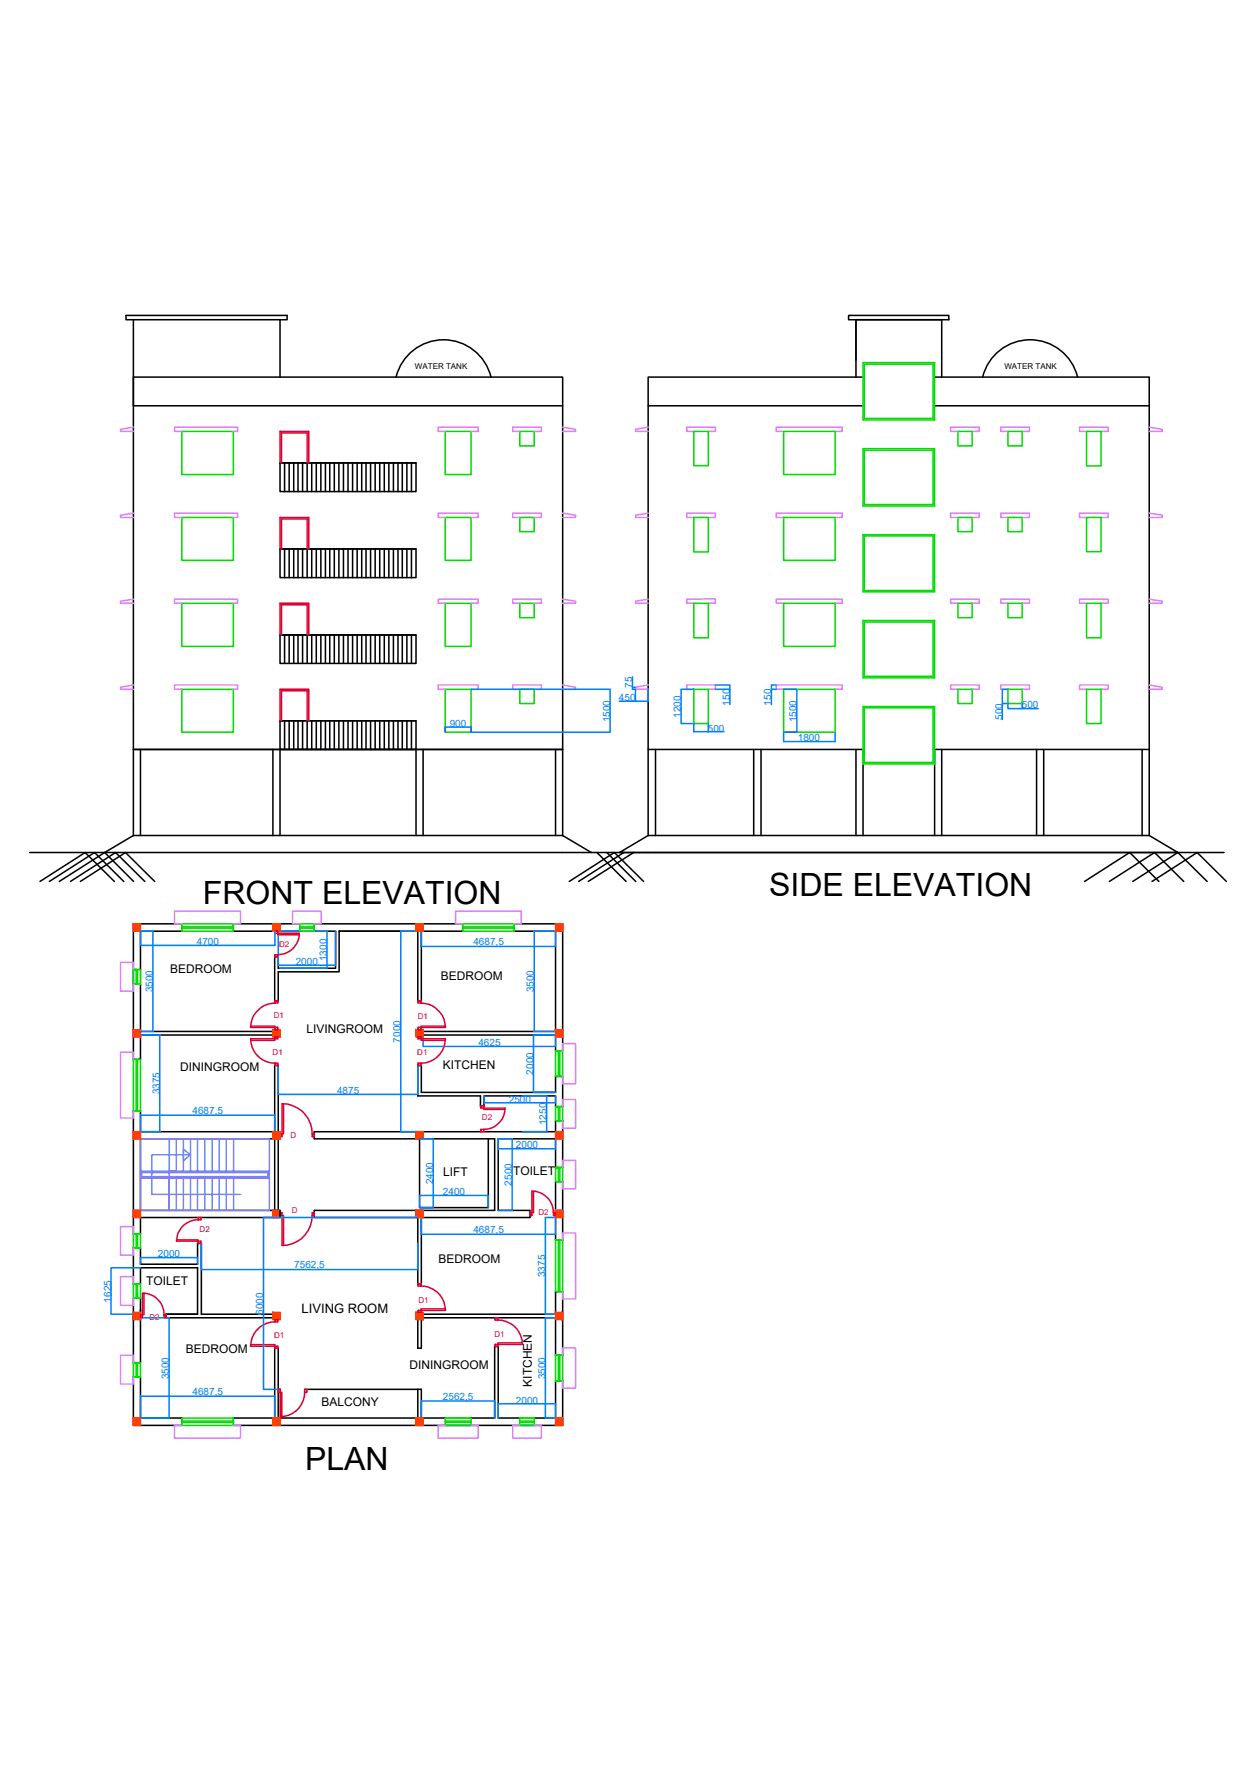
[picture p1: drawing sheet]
<svg xmlns="http://www.w3.org/2000/svg" width="210mm" height="297mm" viewBox="0 0 210 297" stroke-linecap="round" stroke-linejoin="round" font-family="sans-serif">
<!-- layer: WALL -->
<g fill="none" stroke="#000" stroke-width=".25">
<path d="M22.3 53.3h-1.3v-.7h26.9v.7h-1.2M46.7 53.3h-24.4v14.4h71.6M46.7 53.3v9.6M141.6 52.6h16.7v.7h-16.7zM142.8 53.3v9.6M46.7 77.2h22.7v4.8h-22.7zM46.7 77.2h22.7M47.5 77.2v4.8M48.2 77.2v4.8M49 77.2v4.8M49.7 77.2v4.8M50.5 77.2v4.8"/>
<path d="M51.3 77.2v4.8M52 77.2v4.8M52.8 77.2v4.8M53.5 77.2v4.8M54.3 77.2v4.8M55 77.2v4.8M55.8 77.2v4.8M56.5 77.2v4.8M57.3 77.2v4.8M58.1 77.2v4.8M58.8 77.2v4.8M59.6 77.2v4.8"/>
<path d="M60.4 77.2v4.8M61.1 77.2v4.8M61.8 77.2v4.8M62.6 77.2v4.8M63.4 77.2v4.8M64.1 77.2v4.8M64.9 77.2v4.8M65.6 77.2v4.8M66.1 62.9a8.1 8.1 0 0 1 7.9-6.2 8.1 8.1 0 0 1 7.9 6.2M66.4 77.2v4.8M67.1 77.2v4.8M67.9 77.2v4.8"/>
<path d="M68.7 77.2v4.8M108.1 67.7h35.9M142.8 60v-6.7h14.3v9.6M144 62.9h-35.9v76.4M155.9 62.9h35.9v76.4M155.9 67.7h35.9M164 62.9a8.1 8.1 0 0 1 7.9-6.2 8.1 8.1 0 0 1 7.9 6.2M46.7 91.6h22.7v4.7h-22.7zM46.7 91.6h22.7M47.5 91.6v4.7M48.2 91.6v4.7M49 91.6v4.7"/>
<path d="M49.7 91.6v4.7M50.5 91.6v4.7M51.3 91.6v4.7M52 91.6v4.7M52.8 91.6v4.7M53.5 91.6v4.7M54.3 91.6v4.7M55 91.6v4.7M55.8 91.6v4.7M56.5 91.6v4.7M57.3 91.6v4.7M58.1 91.6v4.7"/>
<path d="M58.8 91.6v4.7M59.6 91.6v4.7M60.4 91.6v4.7M61.1 91.6v4.7M61.8 91.6v4.7M62.6 91.6v4.7M63.4 91.6v4.7M64.1 91.6v4.7M64.9 91.6v4.7M65.6 91.6v4.7M66.4 91.6v4.7M67.1 91.6v4.7"/>
<path d="M67.9 91.6v4.7M68.7 91.6v4.7M46.7 105.9h22.7v4.7h-22.7zM46.7 105.9h22.7M47.5 105.9v4.7M48.2 105.9v4.7M49 105.9v4.7M49.7 105.9v4.7M50.5 105.9v4.7M51.3 105.9v4.7M52 105.9v4.7M52.8 105.9v4.7"/>
<path d="M53.5 105.9v4.7M54.3 105.9v4.7M55 105.9v4.7M55.8 105.9v4.7M56.5 105.9v4.7M57.3 105.9v4.7M58.1 105.9v4.7M58.8 105.9v4.7M59.6 105.9v4.7M60.4 105.9v4.7M61.1 105.9v4.7M61.8 105.9v4.7"/>
<path d="M62.6 105.9v4.7M63.4 105.9v4.7M64.1 105.9v4.7M64.9 105.9v4.7M65.6 105.9v4.7M66.4 105.9v4.7M67.1 105.9v4.7M67.9 105.9v4.7M68.7 105.9v4.7M22.3 139.3v-76.4h71.6v76.4M22.3 139.3h71.6M22.3 125h71.6"/>
<path d="M22.3 139.3l-4.8 2.9M23.4 125v14.3M45.5 125v14.3M46.7 120.2h22.7v4.8h-22.7zM46.7 125v14.3M46.7 120.2h22.7M47.5 120.2v4.8M48.2 120.2v4.8M49 120.2v4.8M49.7 120.2v4.8M50.5 120.2v4.8M51.3 120.2v4.8"/>
<path d="M52 120.2v4.8M52.8 120.2v4.8M53.5 120.2v4.8M54.3 120.2v4.8M55 120.2v4.8M55.8 120.2v4.8M56.5 120.2v4.8M57.3 120.2v4.8M58.1 120.2v4.8M58.8 120.2v4.8M59.6 120.2v4.8M60.4 120.2v4.8"/>
<path d="M61.1 120.2v4.8M61.8 120.2v4.8M62.6 120.2v4.8M63.4 120.2v4.8M64.1 120.2v4.8M64.9 120.2v4.8M65.6 120.2v4.8M66.4 120.2v4.8M67.1 120.2v4.8M67.9 120.2v4.8M68.7 120.2v4.8M69.4 125v14.3"/>
<path d="M70.6 125v14.3M92.7 125v14.3M93.9 139.3l4.8 2.9M108.1 139.3l-4.7 2.9h4.7M108.1 139.3h83.7M108.1 125h36.1M109.4 125v14.3M125.8 125v14.3M127 125v14.3M142.8 125v14.3M144 125v14.3M155.7 125h36.1"/>
<path d="M155.9 125v14.3M157.1 125v14.3M173 125v14.3M174.1 125v14.3M190.6 125v14.3M191.8 139.3l4.7 2.9h-4.7M4.9 142.2h199.3M22.3 154.1h8v1.2h-6.9v16.7h23.3v.6h-23.3v4.1h-1.1zM38.9 154.1h11.1v1.2h-11.1zM45.8 159.6h.6v1.9h9.6v-6.2h-3.6v-1.2h24.8v1.2h-20.6v6.8h-10.2v4.8h-.6zM69.4 155.3h.3v11.6h.6v-11.6M85.8 154.1h8.1v21.1h-1.2v-2.6h-23.3v-.6h23.3v-16.7h-6.9z"/>
<path d="M69.7 177.7h.6v4.5h22.4v-2.7h1.2v5.1h-1.2v-1.8h-11.9v1.6h-.6v-1.6h-10.5zM22.3 185.3h1.1v3.5h23.3v1.1h-23.3v12h23.3v1.2h-23.3v2.7h-1.1zM45.8 188.8v-11.1h.6v11.1M45.8 189.9v12M46.4 189.9v12M52.4 188.8h40.3v-1.9h1.2v7.8h-1.2v-4.8h-9.6v12h5.3v1.2h-18.1v11h-.6v-11h-17.3v-1.2h30.1v-12h-30.1zM70 189.9v11.5h11.5v-11.5M92.7 197.1h1.2v9.7h-1.2zM22.3 208.1h1.1v2.7h9.6v-3.4h.6v11.8h13.1v.6h-19v-.6h5.3v-7.8h-9.6v2.7h-1.1zM22.3 216.5h1.1v10.8h-1.1zM27.7 219.2h5.3M69.7 219.2h23v-3.8h1.2v10.6h-1.2v-6.2h-22.4v5.1h-.6z"/>
<path d="M22.3 229.6h1.1v6.9h6.9v1.2h-8zM46.4 231.7h.4M50.8 231.7h19.5v4.8h12.2v-11.9h.6v11.9h9.6v-6.2h1.2v7.4h-55v-1.2h6.9v-11.6h.6v11.6h23.3v-4.8"/>
</g>
<!-- layer: DIMENSION -->
<g fill="none" stroke="#007fff" stroke-width=".25">
<path d="M78.6 115h23.2v7.1h-23.2v-.9M103.3 117h2.7M105.5 112.9v1.7M106 114.6h-.5v.4h.5M106 115v2h2.1v-2M115.8 115h-2.1v5.7h2.1M119.4 114.2h2.4v.8h-2.4M121.8 115v2.5M128.7 115v2.5M129.5 114.2h-.8v.8h.8M130.8 115h2.2v7.1h-2.2v1.6h8.5M167.2 117.3v2.7"/>
<path d="M168.2 115h-1v2.3h1M168.2 117.4v.8h2.3v-.8M170.5 118.2h2.7M74.3 121.2v.9M74.3 121.3h4.3M115.8 120.7v1.4M115.8 122h2.3M118.2 120.7v1.4M118.2 122h2.6M139.3 122.1v1.6M45.9 155.3v2.4h-22.5v-2.4h2.1v16.7M46.4 155.3v5.7h9.6"/>
<path d="M46.7 155.3h7.9v6.2h-7.9M56 155.3v5.7M69.7 155.3h-2.8v33.4M70.3 155.3v2.5h22.4v-2.5h-3.6v16.7M23.4 172.6h3.3M23.4 172h2.1M26.7 172.6v16.1M46.4 177.7v4.8h23.3v-4.8M70.6 172.6v1.9h22.1v-1.9h-3.7v9.5M89.1 172h3.6M45.8 186h-22.4v2.8h3.3M45.8 186v2.8"/>
<path d="M66.9 188.8h2.8M70 189.9h2.3v11.5h-2.3v-2h11.5v2M80.8 182.8v1.1h11.9v-1.1M83.1 189.9v1.7M83.2 189.9h2.3v12h-2.3M87.2 182.8h4v5.9M87.2 188.8h4M89 182.2h3.7M92.7 189.9v1.7h-9.5M23.4 211.4h-4.9v7.8h4.9M23.4 210.8v-1.1h9.6v1.1M23.4 219.8h4.8"/>
<path d="M28.2 219.8v16.7h-4.8v-3.6h22.4M33.6 207.4v4.3h36.1v-4.3M44 203.1v28.6h2.8M44 203.1h25.7M70.3 203.1v2.8h22.4v-2.8h-1.7M91 219.8v16.7h1.7v-2.4h-9.5M91 203.1v16.1h1.7M91 219.8h1.7M45.8 232.9v3.6M70.3 236.5v-2.8h12.2v2.8M83.1 234.1v2.4"/>
</g>
<!-- layer: WINDOW -->
<g fill="none" stroke="#0d0" stroke-width=".25">
<path d="M30.3 72h8.6v7.1h-8.6zM74.3 72h4.3v7.1h-4.3zM86.7 72h2.4v2.4h-2.4zM115.8 72h2.4v5.7h-2.4zM130.8 72h8.5v7.1h-8.5zM144 60.5h11.9v9.5h-11.9zM144 74.8h11.9v9.6h-11.9zM144.2 60.7h11.5v9.1h-11.5zM144.2 75.1h11.5v9h-11.5zM159.8 72h2.4v2.4h-2.4zM168.2 72h2.3v2.4h-2.3zM181.3 72h2.4v5.7h-2.4z"/>
<path d="M30.3 86.3h8.6v7.2h-8.6zM74.3 86.3h4.3v7.2h-4.3zM86.7 86.3h2.4v2.4h-2.4zM115.8 86.3h2.4v5.8h-2.4zM130.8 86.3h8.5v7.2h-8.5zM144 89.2h11.9v9.5h-11.9zM144.2 89.4h11.5v9.1h-11.5zM159.8 86.3h2.4v2.4h-2.4zM168.2 86.3h2.3v2.4h-2.3zM181.3 86.3h2.4v5.7h-2.4zM30.3 115h8.6v7.1h-8.6zM30.3 100.6h8.6v7.2h-8.6z"/>
<path d="M74.3 115h4.3v7.1h-4.3zM74.3 100.6h4.3v7.2h-4.3zM86.7 115h2.4v2.3h-2.4zM86.7 100.6h2.4v2.4h-2.4zM115.8 115h2.4v5.7h-2.4zM115.8 100.6h2.4v5.8h-2.4zM130.8 115h8.5v7.1h-8.5zM130.8 100.6h8.5v7.2h-8.5zM144 103.5h11.9v9.6h-11.9zM144 117.8h11.9v9.6h-11.9zM144.2 103.7h11.5v9.1h-11.5zM144.2 118.1h11.5v9.1h-11.5z"/>
<path d="M159.8 115h2.4v2.3h-2.4zM159.8 100.6h2.4v2.4h-2.4zM168.2 100.6h2.3v2.4h-2.3zM168.2 115h2.3v2.3h-2.3zM181.3 115h2.4v5.7h-2.4zM181.3 100.6h2.4v5.8h-2.4zM30.3 154.8h8.6M38.9 154.1h-8.6v1.2h8.6v-1.2v.5h-8.6M50 154.6h2.4v-.5v1.2h-2.4v-1.2h2.4v.5M50 154.8h2.4M77.2 154.8h8.6M85.8 154.1h-8.6v1.2h8.6v-1.2v.5h-8.6"/>
<path d="M22.3 176.7h1.1v8.6h-1.1zM22.7 161.7h-.4v2.4h1.1v-2.4h-1.1h.4v2.4M22.7 176.7v8.6M22.9 161.7v2.4M22.9 176.7v8.6M92.7 175.2v4.3h1.2v-4.3h-1.2h.5v4.3h.2v-4.3M93.2 184.6h-.5v2.3h1.2v-2.3h-1.2h.5v2.3M93.2 194.7h-.5v2.4h1.2v-2.4h-1.2h.5v2.4M93.4 184.6v2.3M93.4 194.7v2.4M22.7 205.8h-.4v2.3h1.1v-2.3h-1.1h.4v2.3M22.7 214.1h-.4v2.4h1.1v-2.4h-1.1h.4v2.4"/>
<path d="M22.9 205.8v2.3M22.9 214.1v2.4M92.7 206.8h1.2v8.6h-1.2zM93.2 206.8v8.6M93.4 206.8v8.6M22.7 227.3h-.4v2.3h1.1v-2.3h-1.1h.4v2.3M22.9 227.3v2.3M30.3 236.5h8.6v1.2h-8.6zM30.3 237h8.6M30.3 237.2h8.6M74.3 236.5h4.3v1.2h-4.3zM74.3 237h4.3"/>
<path d="M74.3 237.2h4.3M86.7 236.5h2.4v1.2h-2.4zM86.7 237.7h.1M86.7 237h2.4M86.7 237.2h2.4M92.7 226v4.3h1.2v-4.3h-1.2h.5v4.3h.2v-4.3"/>
</g>
<!-- layer: chajja -->
<g fill="none" stroke="#df7fff" stroke-width=".25">
<path d="M22.3 71.2l-2.2 .4v.4h2.2M30.3 72h-1.2v-.8h10.6v.8h-.8M74.3 72h-1.2v-.8h6.7v.8h-1.2M86.7 72h-1.2v-.8h4.8v.8h-1.2M93.9 71.2l2.1 .4v.4h-2.1M108.1 71.2l-2.1 .4v.4h2.1M115.8 72h-1.2v-.8h4.8v.8h-1.2M130.8 72h-1.3v-.8h11v.8h-1.2M159.8 72h-1.2v-.8h4.8v.8h-1.2M168.2 72h-1.2v-.8h4.8v.8h-1.3M181.3 72h-1.2v-.8h4.8v.8h-1.2M191.8 71.2l2.1 .4v.4h-2.1"/>
<path d="M22.3 99.9l-2.2 .4v.3h2.2M22.3 85.6l-2.2 .3v.4h2.2M30.3 86.3h-1.2v-.7h10.6v.7h-.8M74.3 86.3h-1.2v-.7h6.7v.7h-1.2M86.7 86.3h-1.2v-.7h4.8v.7h-1.2M93.9 99.9l2.1 .4v.3h-2.1M93.9 85.6l2.1 .3v.4h-2.1M108.1 99.9l-2.1 .4v.3h2.1M108.1 85.6l-2.1 .3v.4h2.1M115.8 86.3h-1.2v-.7h4.8v.7h-1.2M130.8 86.3h-1.3v-.7h11v.7h-1.2M159.8 86.3h-1.2v-.7h4.8v.7h-1.2"/>
<path d="M168.2 86.3h-1.2v-.7h4.8v.7h-1.3M181.3 86.3h-1.2v-.7h4.8v.7h-1.2M191.8 99.9l2.1 .4v.3h-2.1M191.8 85.6l2.1 .3v.4h-2.1M22.3 114.2l-2.2 .4v.4h2.2M30.3 115h-1.2v-.8h10.6v.8h-.8M30.3 100.6h-1.2v-.7h10.6v.7h-.8M74.3 115h-1.2v-.8h6.7v.8h-1.2M74.3 100.6h-1.2v-.7h6.7v.7h-1.2M86.7 115h-1.2v-.8h4.8v.8h-1.2M86.7 100.6h-1.2v-.7h4.8v.7h-1.2M93.9 114.2l2.1 .4v.4h-2.1"/>
<path d="M108.1 114.2l-2.1 .4v.4h2.1M115.8 115h-1.2v-.8h4.8v.8h-1.2M115.8 100.6h-1.2v-.7h4.8v.7h-1.2M130.8 115h-1.3v-.8h11v.8h-1.2M130.8 100.6h-1.3v-.7h11v.7h-1.2M159.8 115h-1.2v-.8h4.8v.8h-1.2M159.8 100.6h-1.2v-.7h4.8v.7h-1.2M168.2 100.6h-1.2v-.7h4.8v.7h-1.3M168.2 115h-1.2v-.8h4.8v.8h-1.3M181.3 115h-1.2v-.8h4.8v.8h-1.2M181.3 100.6h-1.2v-.7h4.8v.7h-1.2M191.8 114.2l2.1 .4v.4h-2.1"/>
<path d="M30.3 154.1h-1.2v-2.1h11v2.1h-1.2M50 154.1h-1.2v-2.1h4.8v2.1h-1.2M77.2 154.1h-1.2v-2.1h11v2.1h-1.2M22.3 176.7v-1.2h-2.2v11h2.2v-1.2M22.3 161.7v-1.2h-2.2v4.8h2.2v-1.2M93.9 175.2v-1.1h2.1v6.6h-2.1v-1.2M93.9 184.6v-1.2h2.1v4.8h-2.1v-1.3M93.9 194.7v-1.2h2.1v4.8h-2.1v-1.2M22.3 205.8v-1.2h-2.2v4.7h2.2v-1.2M22.3 214.1v-1.2h-2.2v4.8h2.2v-1.2M93.9 206.8v-1.2h2.1v11h-2.1v-1.2M22.3 227.3v-1.3h-2.2v4.8h2.2v-1.2"/>
<path d="M30.3 237.7h-1.2v2.1h11v-2.1h-1.2M74.3 237.7h-1.2v2.1h6.7v-2.1h-1.2M86.7 237.7h-1.2v2.1h4.8v-2.1h-1.2M93.9 226v-1.2h2.1v6.7h-2.1v-1.2"/>
</g>
<!-- layer: STAIR -->
<g fill="none" stroke="#7f7fff" stroke-width=".25">
<path d="M23.4 189.9h21.5v12h-21.5zM23.4 196.5h21.5M23.4 195.3h21.5M23.7 195.6h21v.6h-21zM28.2 189.9v12M29.4 189.9v5.4h-1.2M29.4 196.5v5.4M30.6 191.7l1.2 .9-1.2 1zM30.6 189.9v5.4M30.6 196.5v5.4M31.8 192.5v.1h-6.5v6.6h14.9M31.8 189.9v5.4"/>
<path d="M31.8 196.5v5.4M33 189.9v5.4M33 196.5v5.4M34.2 189.9v5.4M34.2 196.5v5.4M35.4 189.9v5.4M35.4 196.5v5.4M36.6 189.9v5.4M36.6 196.5v5.4M37.7 189.9v5.4M37.7 196.5v5.4M39 189.9v5.4"/>
<path d="M39 196.5v5.4"/>
</g>
<!-- layer: DOOR -->
<g fill="none" stroke="#dd0037" stroke-width=".25">
<path d="M46.7 77.2v-5.2h4.8v5.2M47 77.2v-5h4.3v5M46.7 91.6v-5.3h4.8v5.3M47 91.6v-5h4.3v5M46.7 105.9v-5.3h4.8v5.3M47 105.9v-5h4.3v5M46.7 120.2v-5.2h4.8v5.2M47 120.2v-5h4.3v5M45.9 155.3h.4v.3h-.4zM45.9 159.2h.4v.4h-.4zM45.9 155.3v.3M45.9 159.2v.4"/>
<path d="M49.9 155.9h-3.6v-.3h3.6a3.6 3.6 0 0 1-3.6 3.6M41.8 173.5h4.1v-.2h-4.1a4.1 4.1 0 0 0 4.1 4M45.9 171.4h.4v.3h-.4zM45.9 166.9h.4v.4h-.4zM45.9 167.3a4.2 4.2 0 0 0-4.1 4.1h4.1v-.3h-4.1M45.9 172.9h.4v.4h-.4zM45.9 177.3h.4v.4h-.4zM46.3 166.9v.4M46.3 171.4v.3M46.3 172.9v.4M46.3 177.3v.4M69.8 171.4h.5v.3h-.5z"/>
<path d="M69.8 166.9h.5v.4h-.5zM69.8 172.9h.5v.4h-.5zM69.8 177.3h.5v.4h-.5zM69.8 166.9v.4M69.8 171.4v.3M69.8 172.9v.4M69.8 177.3v.4M70.3 167.3a4.2 4.2 0 0 1 4 4.1h-4v-.3h4M74.3 173.5h-4v-.2h4a4.1 4.1 0 0 1-4 4M46.7 189.1h.4v.5h-.4zM46.7 189.6h.4M47.3 184.1v5h-.2v-5a4.9 4.9 0 0 1 5 5"/>
<path d="M52.1 189.1h.3v.5h-.3zM52.1 189.6h.3M80.2 184.4h.5v.4h-.5zM80.2 188.4h.5v.4h-.5zM80.2 184.4v.4M80.2 188.4v.4M84.3 185h-3.6v-.2h3.6a3.6 3.6 0 0 1-3.6 3.6M89 198.7v3.6h-.2v-3.6a3.7 3.7 0 0 1 3.6 3.6M23.4 219.3h.4v.4h-.4zM23.4 219.7h.4M24 215.7v3.6h-.2v-3.6a3.6 3.6 0 0 1 3.6 3.6M27.4 219.3h.3v.4h-.3z"/>
<path d="M27.4 219.7h.3M33 207h.5v.4h-.5zM33 203.1h.5v.3h-.5zM33 203.4a3.6 3.6 0 0 0-3.6 3.6h3.6v-.2h-3.6M33.5 203.1v.3M33.5 207v.4M46.7 202.3h.4v.4h-.4zM46.7 202.3h.4M52.1 202.3h.3v.4h-.3zM52.1 202.7a5 5 0 0 1-5 5v-5h.2v5M52.1 202.3h.3M69.8 218.6h.5v.3h-.5z"/>
<path d="M69.8 214.1h.5v.4h-.5zM69.8 214.1v.4M69.8 218.6v.3M70.3 214.5a4.1 4.1 0 0 1 4 4.1h-4v-.3h4M82.6 219.8h.5v.4h-.5zM82.6 219.8v.4M88.4 202.3h.4v.4h-.4zM88.4 202.7h.4M92.4 202.3h.3v.4h-.3zM92.4 202.7h.3M45.9 224.5h.4v.4h-.4zM45.9 220.1h.4v.4h-.4z"/>
<path d="M45.9 220.5a4.1 4.1 0 0 0-4.1 4h4.1v-.2h-4.1M46.3 220.1v.4M46.3 224.5v.4M46.4 231.7h.4v.5h-.4zM46.4 231.7h.4M50.8 231.7h.4v.5h-.4zM50.8 232.2a4.1 4.1 0 0 1-4 4.1v-4.1h.2v4.1M82.6 224.2h.5v.4h-.5zM82.6 224.2v.4M83.1 220.2a4 4 0 0 1 4.1 4h-4.1v-.2h4.1"/>
</g>
<!-- layer: COLUMN -->
<g fill="#ff3f00" stroke="#ff3f00" stroke-width=".17">
<path d="M22.3 154.1l1.1 1.2v-1.2zM22.3 154.1l1.1 1.2h-1.1z"/>
<path d="M45.5 154.1l1.2 1.2v-1.2zM45.5 154.1l1.2 1.2h-1.2z"/>
<path d="M69.4 154.1l1.2 1.2v-1.2zM69.4 154.1l1.2 1.2h-1.2z"/>
<path d="M92.7 154.1l1.2 1.2v-1.2zM92.7 154.1l1.2 1.2h-1.2z"/>
<path d="M22.3 171.7l1.1 1.2v-1.2zM22.3 171.7l1.1 1.2h-1.1z"/>
<path d="M45.5 171.7l1.2 1.2v-1.2zM45.5 171.7l1.2 1.2h-1.2z"/>
<path d="M69.4 171.7l1.2 1.2v-1.2zM69.4 171.7l1.2 1.2h-1.2z"/>
<path d="M92.7 171.7l1.2 1.2v-1.2zM92.7 171.7l1.2 1.2h-1.2z"/>
<path d="M22.3 188.8l1.1 1.1v-1.1zM22.3 188.8l1.1 1.1h-1.1z"/>
<path d="M45.5 188.8l1.2 1.1v-1.1zM45.5 188.8l1.2 1.1h-1.2z"/>
<path d="M69.4 188.8l1.2 1.1v-1.1zM69.4 188.8l1.2 1.1h-1.2z"/>
<path d="M92.7 188.8l1.2 1.1v-1.1zM92.7 188.8l1.2 1.1h-1.2z"/>
<path d="M22.3 201.9l1.1 1.2v-1.2zM22.3 201.9l1.1 1.2h-1.1z"/>
<path d="M45.5 201.9l1.2 1.2v-1.2zM45.5 201.9l1.2 1.2h-1.2z"/>
<path d="M69.4 201.9l1.2 1.2v-1.2zM69.4 201.9l1.2 1.2h-1.2z"/>
<path d="M92.7 201.9l1.2 1.2v-1.2zM92.7 201.9l1.2 1.2h-1.2z"/>
<path d="M22.3 218.9l1.1 1.2v-1.2zM22.3 218.9l1.1 1.2h-1.1z"/>
<path d="M45.5 218.9l1.2 1.2v-1.2zM45.5 218.9l1.2 1.2h-1.2z"/>
<path d="M69.4 218.9l1.2 1.2v-1.2zM69.4 218.9l1.2 1.2h-1.2z"/>
<path d="M92.7 218.9l1.2 1.2v-1.2zM92.7 218.9l1.2 1.2h-1.2z"/>
<path d="M92.7 236.5l1.2 1.2v-1.2zM92.7 236.5l1.2 1.2h-1.2z"/>
<path d="M69.4 236.5l1.2 1.2v-1.2zM69.4 236.5l1.2 1.2h-1.2z"/>
<path d="M45.5 236.5l1.2 1.2v-1.2zM45.5 236.5l1.2 1.2h-1.2z"/>
<path d="M22.3 236.5l1.1 1.2v-1.2zM22.3 236.5l1.1 1.2h-1.1z"/>
</g>
<g fill="none" stroke="#ff3f00" stroke-width=".25">
<path d="M22.3 154.1h1.1v1.2h-1.1zM45.5 154.1h1.2v1.2h-1.2zM69.4 154.1h1.2v1.2h-1.2zM92.7 154.1h1.2v1.2h-1.2zM22.3 171.7h1.1v1.2h-1.1zM45.5 171.7h1.2v1.2h-1.2zM69.4 171.7h1.2v1.2h-1.2zM92.7 171.7h1.2v1.2h-1.2zM22.3 188.8h1.1v1.1h-1.1zM45.5 188.8h1.2v1.1h-1.2zM69.4 188.8h1.2v1.1h-1.2zM92.7 188.8h1.2v1.1h-1.2z"/>
<path d="M22.3 201.9h1.1v1.2h-1.1zM22.3 218.9h1.1v1.2h-1.1zM45.5 201.9h1.2v1.2h-1.2zM45.5 218.9h1.2v1.2h-1.2zM69.4 201.9h1.2v1.2h-1.2zM69.4 218.9h1.2v1.2h-1.2zM92.7 201.9h1.2v1.2h-1.2zM92.7 218.9h1.2v1.2h-1.2zM22.3 236.5h1.1v1.2h-1.1zM45.5 236.5h1.2v1.2h-1.2zM69.4 236.5h1.2v1.2h-1.2zM92.7 236.5h1.2v1.2h-1.2z"/>
</g>
<!-- layer: 0 -->
<g fill="none" stroke="#000" stroke-width=".25">
<path d="M6.7 147l7.5-4.8 4.9 4.8M8.2 147l7.6-4.8 4.8 4.8M9.9 147l7.6-4.8 4.8 4.8M11.8 147l7.5-4.8 4.9 4.8M13.4 147l7.5-4.8 4.9 4.8M95 147l7.5-4.8 4.9 4.8M99.6 142.2l4.9 4.8M101.2 142.2l4.9 4.8M104.1 142.2l-7.6 4.8M105.7 142.2l-7.5 4.8M181 147l7.5-4.8 4.9 4.8M185.1 147l7.5-4.8 4.9 4.8"/>
<path d="M189 147l7.5-4.8 4.9 4.8M192.2 147l7.6-4.8 4.8 4.8"/>
</g>
<g font-size="5.3">
<text x="128.3" y="149.4">SIDE ELEVATION</text>
<text x="33.9" y="150.8">FRONT ELEVATION</text>
<text x="50.9" y="245.2">PLAN</text>
</g>
<text font-size="2.2" x="50.3" y="219">LIVING ROOM</text>
<g font-size="2">
<text x="28.4" y="162.2">BEDROOM</text>
<text x="73.6" y="163.4">BEDROOM</text>
<text x="51.2" y="172.3">LIVINGROOM</text>
<text x="30.1" y="178.6">DININGROOM</text>
<text x="73.9" y="178.3">KITCHEN</text>
<text x="73.9" y="196.2">LIFT</text>
<text x="85.6" y="196">TOILET</text>
<text x="24.4" y="214.3">TOILET</text>
<text x="73.2" y="210.7">BEDROOM</text>
<text x="31" y="225.7">BEDROOM</text>
<text x="68.4" y="228.3">DININGROOM</text>
<text x="88.7" y="231.3" transform="rotate(-90 88.7 231.3)">KITCHEN</text>
<text x="53.7" y="234.5">BALCONY</text>
</g>
<g font-size="1.7" fill="#007fff">
<text x="103.3" y="117">450</text>
<text x="105.5" y="114.7" transform="rotate(-90 105.5 114.7)">75</text>
<text x="113.6" y="119.7" transform="rotate(-90 113.6 119.7)">1200</text>
<text x="121.8" y="117.7" transform="rotate(-90 121.8 117.7)">150</text>
<text x="128.7" y="117.7" transform="rotate(-90 128.7 117.7)">150</text>
<text x="170.5" y="118.1">500</text>
<text x="75" y="121.2">900</text>
<text x="101.8" y="120.5" transform="rotate(-90 101.8 120.5)">1500</text>
<text x="118.1" y="122">500</text>
<text x="132.9" y="120.5" transform="rotate(-90 132.9 120.5)">1500</text>
<text x="133.1" y="123.6">1800</text>
<text x="167.2" y="120.1" transform="rotate(-90 167.2 120.1)">500</text>
<text x="32.8" y="157.6">4700</text>
<text x="49.3" y="161">2000</text>
<text x="54.6" y="160.3" transform="rotate(-90 54.6 160.3)">1300</text>
<text x="79" y="157.6">4687,5</text>
<text x="25.5" y="165.5" transform="rotate(-90 25.5 165.5)">3500</text>
<text x="89.1" y="165.5" transform="rotate(-90 89.1 165.5)">3500</text>
<text x="66.8" y="173.9" transform="rotate(-90 66.8 173.9)">7000</text>
<text x="79.8" y="174.5">4625</text>
<text x="89" y="179.2" transform="rotate(-90 89 179.2)">2000</text>
<text x="26.7" y="182.5" transform="rotate(-90 26.7 182.5)">3375</text>
<text x="32.1" y="185.8">4687,5</text>
<text x="56.2" y="182.5">4875</text>
<text x="84.9" y="183.9">2500</text>
<text x="86.1" y="191.5">2000</text>
<text x="91.2" y="187.6" transform="rotate(-90 91.2 187.6)">1250</text>
<text x="72.3" y="197.5" transform="rotate(-90 72.3 197.5)">2400</text>
<text x="85.4" y="197.7" transform="rotate(-90 85.4 197.7)">2500</text>
<text x="73.9" y="199.4">2400</text>
<text x="26.4" y="209.7">2000</text>
<text x="79" y="205.6">4687,5</text>
<text x="49.1" y="211.5">7562,5</text>
<text x="91" y="213" transform="rotate(-90 91 213)">3375</text>
<text x="18.5" y="217.2" transform="rotate(-90 18.5 217.2)">1625</text>
<text x="43.9" y="219.3" transform="rotate(-90 43.9 219.3)">6000</text>
<text x="28.2" y="230" transform="rotate(-90 28.2 230)">3500</text>
<text x="32.1" y="232.6">4687,5</text>
<text x="73.9" y="233.5">2562,5</text>
<text x="91" y="230" transform="rotate(-90 91 230)">3500</text>
<text x="86.1" y="234.1">2000</text>
</g>
<g font-size="1.3">
<text x="69.2" y="61.5">WATER TANK</text>
<text x="167.6" y="61.5">WATER TANK</text>
</g>
<g font-size="1.3" fill="#dd0037">
<text x="46.6" y="158">D2</text>
<text x="45.7" y="169.8">D1</text>
<text x="69.7" y="170">D1</text>
<text x="45.5" y="176">D1</text>
<text x="69.6" y="176">D1</text>
<text x="48.5" y="189.9">D</text>
<text x="80.4" y="186.8">D2</text>
<text x="48.7" y="202.3">D</text>
<text x="89.9" y="202.6">D2</text>
<text x="33.3" y="205.4">D2</text>
<text x="24.9" y="220.1">D2</text>
<text x="69.8" y="217.3">D1</text>
<text x="45.7" y="223.1">D1</text>
<text x="82.5" y="223">D1</text>
</g>
</svg>
